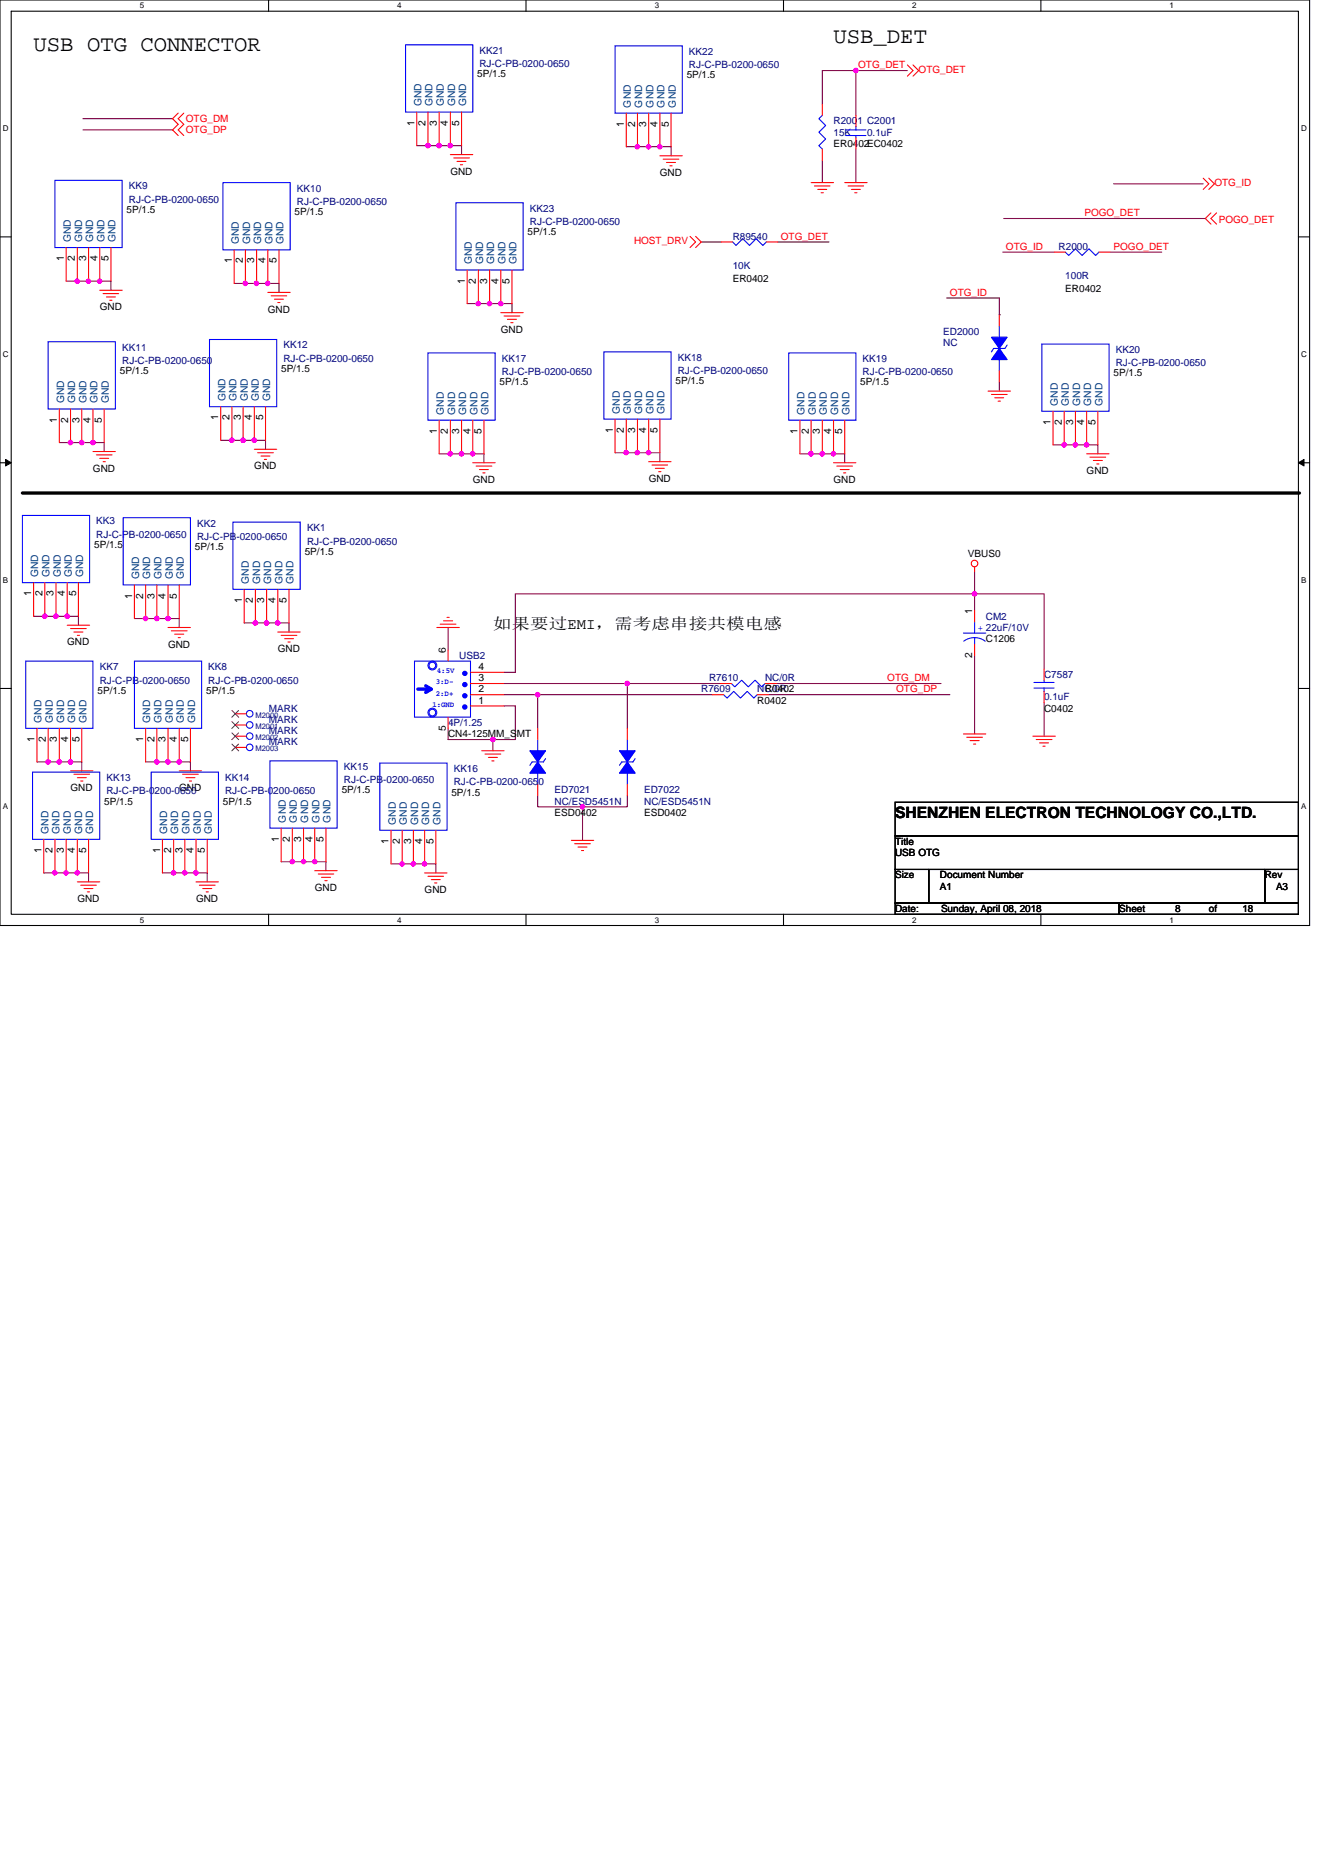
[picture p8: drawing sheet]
<svg xmlns="http://www.w3.org/2000/svg" width="210mm" height="297mm" viewBox="0 0 210 297" stroke-linecap="round" stroke-linejoin="round" font-family="sans-serif">
<path d="M0 0h207.9v146.9h-207.9zM1.8 1.8h204.3v143.3h-204.3z" fill="none" stroke="#000" stroke-width=".17"/>
<g fill="#fff">
<path d="M22.2 .2h.7v1.4h-.7z"/>
<path d="M22.2 145.3h.7v1.4h-.7z"/>
</g>
<path d="M42.6 0v1.8M42.6 145.1v1.8" fill="none" stroke="#000" stroke-width=".17"/>
<g fill="#fff">
<path d="M63.1 .2h.7v1.4h-.7z"/>
<path d="M63.1 145.3h.7v1.4h-.7z"/>
</g>
<path d="M83.5 0v1.8M83.5 145.1v1.8" fill="none" stroke="#000" stroke-width=".17"/>
<g fill="#fff">
<path d="M103.9 .2h.7v1.4h-.7z"/>
<path d="M103.9 145.3h.7v1.4h-.7z"/>
</g>
<path d="M124.4 0v1.8M124.4 145.1v1.8" fill="none" stroke="#000" stroke-width=".17"/>
<g fill="#fff">
<path d="M144.8 .2h.7v1.4h-.7z"/>
<path d="M144.8 145.3h.7v1.4h-.7z"/>
</g>
<path d="M165.2 0v1.8M165.2 145.1v1.8" fill="none" stroke="#000" stroke-width=".17"/>
<g fill="#fff">
<path d="M185.6 .2h.7v1.4h-.7z"/>
<path d="M185.6 145.3h.7v1.4h-.7z"/>
<path d="M.4 19.7h1v1.4h-1z"/>
<path d="M206.5 19.7h.9v1.4h-.9z"/>
<path d="M.4 55.5h1v1.4h-1z"/>
<path d="M206.5 55.5h.9v1.4h-.9z"/>
</g>
<path d="M0 37.6h1.8M206.1 37.6h1.8" fill="none" stroke="#000" stroke-width=".17"/>
<g fill="#fff">
<path d="M.4 91.3h.9v1.5h-.9z"/>
<path d="M206.5 91.3h.9v1.5h-.9z"/>
</g>
<path d="M0 73.4h1.8M206.1 73.4h1.8" fill="none" stroke="#000" stroke-width=".17"/>
<path d="M.9 72.9l.9 .5-.9 .5zM206.1 73.4l.9-.5v1z" fill="#000" stroke="#000" stroke-width=".16"/>
<g fill="#fff">
<path d="M.4 127.1h.9v1.5h-.9z"/>
<path d="M206.5 127.1h.9v1.5h-.9z"/>
</g>
<path d="M0 109.2h1.8M206.1 109.2h1.8M142.1 127.3h64v5.3h-64zM142.1 132.6h64v5.4h-64zM142.1 138h5.3v5.3h-5.3zM147.4 138h53.3v5.3h-53.3zM200.7 138h5.4v5.3h-5.4zM142.1 143.3h35.5v1.8h-35.5zM177.6 143.3h28.5v1.8h-28.5z" fill="none" stroke="#000" stroke-width=".17"/>
<path d="M3.6 78.2h202.6" fill="none" stroke="#000" stroke-width=".53"/>
<g fill="none" stroke="#800040" stroke-width=".17">
<path d="M13.2 18.8h14.2M135.8 11.2h-5.3v5.3M135.8 11.2h8.2M135.8 11.2v7.1M13.2 20.6h14.2M66.1 23.1h7.2v1.4M99.4 23.3h7.1v1.4M111.3 38.4h3.2M123.4 38.4h8.2M130.5 25.4v3.6M135.8 23.6v5.4M159.3 34.7h32"/>
<path d="M176.7 29.2h14.3M10.5 44.6h7.1v1.5M37.2 45h7.1v1.4M74.1 48.2h7.2v1.4M150.2 47.3h8.4v2.7h.2M159.1 40h8.2M176.2 40h8.2M9.4 70.2h7.1v1.4M35 69.9h7.1v1.4M69.7 72h7.1v1.4M97.6 71.8h7.1v1.5M127 72h7.1v1.4"/>
<path d="M158.6 60.6v1.5M167.1 70.6h7.1v1.4M5.3 97.8h7.1v1.4M21.3 98.1h7.1v1.5M38.8 98.8h7.1v1.5M71.1 99.6v3.5M154.7 94.2h-72.9v12.5h-1.8M154.7 94.2h11v12M154.7 90.7v3.5M154.7 94.2v2.7M71.1 115.6v1.7h7.1M78.2 117.3v1.8"/>
<path d="M80 112h1.8v5.3h-3.6M80 110.2h5.3M80 108.5h19.6M85.3 110.2h27.8M85.3 110.2v5.4M99.6 108.5h14.7M99.6 108.5v7.1M122 110.2h28.8M123.2 108.5h26.2M154.7 104v12.5M165.7 111.5v5.3M5.9 120.9h7.1v1.4"/>
<path d="M6.9 138.5h7.2v1.4M23.1 120.9h7.1v1.4M25.8 138.5h7.1v1.4M44.6 136.7h7.1v1.5M62.1 137.1h7.1v1.4M85.3 126.2v1.8h7.2M92.5 128v5.3M99.6 126.2v1.8h-7.1"/>
</g>
<g fill="#f0f" stroke="#f0f" stroke-width=".17">
<circle cx="42.3" cy="98.8" r=".35"/>
<circle cx="40.5" cy="98.8" r=".35"/>
<circle cx="44.1" cy="98.8" r=".35"/>
<circle cx="23.1" cy="98.1" r=".35"/>
<circle cx="24.9" cy="98.1" r=".35"/>
<circle cx="26.7" cy="98.1" r=".35"/>
<circle cx="8.9" cy="97.8" r=".35"/>
<circle cx="7.1" cy="97.8" r=".35"/>
<circle cx="10.7" cy="97.8" r=".35"/>
<circle cx="7.6" cy="120.9" r=".35"/>
<circle cx="9.4" cy="120.9" r=".35"/>
<circle cx="11.2" cy="120.9" r=".35"/>
<circle cx="24.9" cy="120.9" r=".35"/>
<circle cx="28.4" cy="120.9" r=".35"/>
<circle cx="26.7" cy="120.9" r=".35"/>
<circle cx="135.8" cy="11.2" r=".34"/>
<circle cx="78.2" cy="117.3" r=".35"/>
<circle cx="154.7" cy="94.2" r=".35"/>
<circle cx="92.4" cy="128" r=".35"/>
<circle cx="99.6" cy="108.4" r=".35"/>
<circle cx="85.3" cy="110.2" r=".35"/>
<circle cx="12.3" cy="44.6" r=".34"/>
<circle cx="15.8" cy="44.6" r=".34"/>
<circle cx="14" cy="44.6" r=".34"/>
<circle cx="40.7" cy="45" r=".34"/>
<circle cx="38.9" cy="45" r=".34"/>
<circle cx="42.5" cy="45" r=".34"/>
<circle cx="11.2" cy="70.2" r=".35"/>
<circle cx="14.7" cy="70.2" r=".35"/>
<circle cx="13" cy="70.2" r=".35"/>
<circle cx="38.6" cy="69.9" r=".35"/>
<circle cx="36.8" cy="69.9" r=".35"/>
<circle cx="40.4" cy="69.9" r=".35"/>
<circle cx="10.5" cy="138.5" r=".34"/>
<circle cx="8.7" cy="138.5" r=".34"/>
<circle cx="12.3" cy="138.5" r=".34"/>
<circle cx="29.3" cy="138.5" r=".35"/>
<circle cx="27.6" cy="138.5" r=".35"/>
<circle cx="31.1" cy="138.5" r=".35"/>
<circle cx="48.2" cy="136.7" r=".34"/>
<circle cx="46.4" cy="136.7" r=".34"/>
<circle cx="50" cy="136.7" r=".34"/>
<circle cx="65.6" cy="137.1" r=".34"/>
<circle cx="63.8" cy="137.1" r=".34"/>
<circle cx="67.4" cy="137.1" r=".34"/>
<circle cx="71.5" cy="72" r=".35"/>
<circle cx="75" cy="72" r=".35"/>
<circle cx="73.2" cy="72" r=".35"/>
<circle cx="99.4" cy="71.8" r=".34"/>
<circle cx="101.2" cy="71.8" r=".34"/>
<circle cx="102.9" cy="71.8" r=".34"/>
<circle cx="128.7" cy="72" r=".34"/>
<circle cx="132.3" cy="72" r=".34"/>
<circle cx="130.5" cy="72" r=".34"/>
<circle cx="168.9" cy="70.6" r=".35"/>
<circle cx="172.5" cy="70.6" r=".35"/>
<circle cx="170.7" cy="70.6" r=".35"/>
<circle cx="67.9" cy="23.1" r=".35"/>
<circle cx="69.7" cy="23.1" r=".35"/>
<circle cx="71.5" cy="23.1" r=".35"/>
<circle cx="101.2" cy="23.3" r=".34"/>
<circle cx="102.9" cy="23.3" r=".34"/>
<circle cx="104.7" cy="23.3" r=".34"/>
<circle cx="75.9" cy="48.2" r=".35"/>
<circle cx="77.7" cy="48.2" r=".35"/>
<circle cx="79.5" cy="48.2" r=".35"/>
</g>
<g fill="none" stroke="#f00" stroke-width=".17">
<path d="M28.3 17.9l-.9 .9 .9 .9-.9 .9 .9 .9M29.2 17.9l-.9 .9 .9 .9-.9 .9 .9 .9M66.1 17.8v5.3M67.9 17.8v5.3M69.7 17.8v5.3M71.5 17.8v5.3M73.3 17.8v5.3M99.4 17.9v5.4M101.2 17.9v5.4M103 17.9v5.4M104.7 17.9v5.4M106.5 17.9v5.4"/>
<path d="M130.5 16.5v1.8M135.8 18.3v1.8M144 10.3l.9 .9-.9 .9M144.9 10.3l.9 .9-.9 .9M10.5 39.3v5.3M12.3 39.3v5.3M14.1 39.3v5.3M15.8 39.3v5.3M17.6 39.3v5.3M37.2 39.6v5.4M38.9 39.6v5.4M40.7 39.6v5.4"/>
<path d="M42.5 39.6v5.4M44.3 39.6v5.4M71.5 24.5h3.5M72 25.1h2.5M72.5 25.6h1.5M73.1 26.1h.3M104.7 24.7h3.6M105.3 25.3h2.4M105.8 25.8h1.4M106.3 26.3h.4M109.5 37.5l.9 .9-.9 .9M110.4 37.5l.9 .9-.9 .9"/>
<path d="M114.5 38.4h1.8M121.6 38.4h1.8M128.7 29h3.6M129.3 29.5h2.4M129.8 30.1h1.4M130.3 30.6h.4M130.5 23.6v1.8M134.1 29h3.5M134.6 29.5h2.5M135.1 30.1h1.4M135.7 30.6h.3M135.8 21.9v1.7"/>
<path d="M191 28.3l.9 .9-.9 .9M191.9 28.3l.8 .9-.8 .9M192.2 33.8l-.9 .9 .9 .9M193.1 33.8l-.9 .9 .9 .9M15.8 46.1h3.6M16.4 46.6h2.4M16.9 47.1h1.4M17.4 47.6h.4M42.5 46.4h3.6M43 46.9h2.5M43.6 47.5h1.4M44.1 48h.4"/>
<path d="M74.1 42.8v5.4M75.9 42.8v5.4M77.7 42.8v5.4M79.5 49.6h3.5M79.5 42.8v5.4M80 50.1h2.5M80.5 50.7h1.5M81.1 51.2h.3M81.3 42.8v5.4M158.6 50v1.7M158.6 58.8v1.8M167.3 40h1.8"/>
<path d="M174.4 40h1.8M9.4 64.9v5.3M11.2 64.9v5.3M13 64.9v5.3M14.8 71.6h3.5M14.8 64.9v5.3M15.3 72.2h2.5M15.8 72.7h1.5M16.4 73.3h.3M16.5 64.9v5.3M35 64.5v5.4M36.8 64.5v5.4"/>
<path d="M38.6 64.5v5.4M40.4 71.3h3.5M40.4 64.5v5.4M40.9 71.8h2.5M41.4 72.4h1.4M42 72.9h.3M42.1 64.5v5.4M69.7 66.7v5.3M71.5 66.7v5.3M73.3 66.7v5.3M75 66.7v5.3M75 73.4h3.6"/>
<path d="M75.6 74h2.5M76.1 74.5h1.4M76.6 75h.4M76.8 66.7v5.3M97.6 66.5v5.3M99.4 66.5v5.3M101.2 66.5v5.3M103 73.3h3.5M103 66.5v5.3M103.5 73.8h2.5M104 74.3h1.4M104.5 74.8h.4"/>
<path d="M104.7 66.5v5.3M127 66.7v5.3M128.7 66.7v5.3M130.5 66.7v5.3M132.3 73.4h3.5M132.3 66.7v5.3M132.8 74h2.5M133.3 74.5h1.5M133.9 75h.3M134.1 66.7v5.3M156.8 62.1h3.6M157.4 62.6h2.5"/>
<path d="M157.9 63.1h1.4M158.4 63.6h.4M167.1 65.3v5.3M168.9 65.3v5.3M170.7 65.3v5.3M172.5 72h3.5M172.5 65.3v5.3M173 72.5h2.5M173.5 73.1h1.5M174.1 73.6h.3M174.2 65.3v5.3M5.3 92.5v5.3"/>
<path d="M7.1 92.5v5.3M8.9 92.5v5.3M10.7 99.2h3.5M10.7 92.5v5.3M11.2 99.7h2.5M12.4 92.5v5.3M21.3 92.8v5.3M23.1 92.8v5.3M24.9 92.8v5.3M26.7 99.6h3.5M26.7 92.8v5.3M28.4 92.8v5.3"/>
<path d="M38.8 93.5v5.3M40.5 93.5v5.3M42.3 93.5v5.3M44.1 93.5v5.3M45.9 93.5v5.3M69.3 99.6h3.6M69.9 99h2.5M70.4 98.5h1.4M71 98h.3M154.7 90v.7M154.7 96.9v1.8M5.9 115.6v5.3"/>
<path d="M7.6 115.6v5.3M9.4 115.6v5.3M11.2 115.6v5.3M11.7 100.3h1.5M12.3 100.8h.3M13 115.6v5.3M23.1 115.6v5.3M24.9 115.6v5.3M26.7 115.6v5.3M27.2 100.1h2.5M27.7 100.6h1.5M28.3 101.2h.3"/>
<path d="M28.4 115.6v5.3M30.2 115.6v5.3M37.3 113.3h1.8M37.3 116.8h1.8M37.3 115h1.8M37.3 118.6h1.8M44.1 100.3h3.5M44.6 100.8h2.5M45.2 101.3h1.4M45.7 101.9h.4M71.1 113.8v1.8M71.1 103.1v1.8"/>
<path d="M74.7 110.2h5.3M74.7 108.5h5.3M74.7 106.7h5.3M74.7 112h5.3M76.5 119.1h3.5M77 119.7h2.5M85.3 115.6v1.7M99.6 115.6v1.7M113.1 110.2h1.8M114.3 108.5h1.8M120.2 110.2h1.8M121.4 108.5h1.8"/>
<path d="M152.9 116.5h3.6M153.4 117h2.5M154 117.5h1.4M154.5 118.1h.4M154.7 102.2v1.8M163.9 116.8h3.6M164.5 117.3h2.5M165 117.9h1.4M165.5 118.4h.4M165.7 106.2v1.7M165.7 109.7v1.8M6.9 133.2v5.3"/>
<path d="M8.7 133.2v5.3M10.5 133.2v5.3M11.2 122.3h3.6M11.7 122.9h2.5M12.3 139.9h3.5M12.3 133.2v5.3M12.3 123.4h1.4M12.8 123.9h.4M14.1 133.2v5.3M25.8 133.2v5.3M27.6 133.2v5.3M28.4 122.3h3.6"/>
<path d="M29 122.9h2.5M29.3 133.2v5.3M29.5 123.4h1.4M30.1 123.9h.3M31.1 139.9h3.6M31.1 133.2v5.3M32.9 133.2v5.3M44.6 131.4v5.3M46.4 131.4v5.3M48.2 131.4v5.3M50 138.2h3.5M50 131.4v5.3"/>
<path d="M50.5 138.7h2.5M51 139.2h1.5M51.6 139.7h.3M51.7 131.4v5.3M62.1 131.7v5.4M63.8 131.7v5.4M65.6 131.7v5.4M67.4 138.5h3.6M67.4 131.7v5.4M67.9 139h2.5M68.5 139.6h1.4M69.2 131.7v5.4"/>
<path d="M77.5 120.2h1.5M78.1 120.7h.3M85.3 124.5v1.7M90.7 133.3h3.5M91.2 133.9h2.5M91.7 134.4h1.5M92.3 135h.3M99.6 124.5v1.7M12.8 140.5h2.5M13.3 141h1.5M13.9 141.5h.3M31.6 140.5h2.5"/>
<path d="M32.2 141h1.4M32.7 141.5h.4M69 140.1h.3"/>
<circle cx="154.7" cy="89.4" r=".52"/>
</g>
<g fill="none" stroke="#00f" stroke-width=".17">
<path d="M64.4 7.1h10.6v10.7h-10.6zM97.6 7.3h10.7v10.6h-10.7zM130.5 18.3l-.5 .5 1 1.1-1 1.1 1 1.1-1 1 .5 .5M130.5 18.3h.1M8.7 28.6h10.7v10.7h-10.7zM35.4 29h10.7v10.6h-10.7zM72.4 32.2h10.6v10.6h-10.6zM116.3 38.4l.5 .5 1.1-1 1.1 1 1-1 1.1 1 .5-.5M116.3 38.4h.1M121.6 38.4h.1M130.5 23.6h.1M134.2 20.6h3.2"/>
<path d="M134.2 21.5h3.2M135.8 21.5v.4M135.8 20.1v.5M7.6 54.2h10.7v10.7h-10.7zM33.3 53.9h10.6v10.6h-10.6zM67.9 56h10.7v10.7h-10.7zM95.8 55.8h10.7v10.7h-10.7zM125.2 56h10.6v10.7h-10.6zM158.6 51.7v1.8M158.6 57.1v1.7M159.9 54.8l-.4 .5h-1.8l-.3 .5M165.4 54.6h10.6v10.7h-10.6z"/>
<path d="M169.1 40l.5 .5 1.1-1 1 1 1.1-1 1.1 1 .5-.5M169.1 40h.1M174.4 40h.1M3.6 81.8h10.6v10.7h-10.6zM19.6 82.1h10.6v10.7h-10.6zM37 82.8h10.6v10.7h-10.6zM154.7 98.7v1.8M4.1 104.9h10.7v10.7h-10.7zM21.3 104.9h10.7v10.7h-10.7zM65.8 104.9h8.9v8.9h-8.9zM85.3 117.3v1.8M99.6 117.3v1.8"/>
<path d="M114.9 110.2l.5 .6 1.1-1.1 1 1.1 1.1-1.1 1.1 1.1 .5-.6M116.1 108.5l.5 .5 1.1-1.1 1.1 1.1 1-1.1 1.1 1.1 .5-.5M152.9 100.5h3.6M153 101.7a2.86 2.86 0 0 1 3.4 0M154.7 101.2v1M164.1 109.2h3.2M164.1 108.3h3.2M165.7 107.9v.4M165.7 109.2v.5M5.2 122.5h10.6v10.7h-10.6zM24 122.5h10.7v10.7h-10.7zM42.8 120.7h10.7v10.7h-10.7z"/>
<path d="M60.3 121.1h10.7v10.6h-10.7zM85.3 122.7v1.8M86.6 120.4l-.4 .5h-1.7l-.4 .5M99.6 122.7v1.8M100.8 120.4l-.3 .5h-1.8l-.4 .5"/>
<circle cx="39.6" cy="115" r=".52"/>
<circle cx="39.6" cy="118.6" r=".52"/>
<circle cx="39.6" cy="116.8" r=".52"/>
<circle cx="39.6" cy="113.3" r=".52"/>
<circle cx="68.6" cy="113.1" r=".7"/>
<circle cx="68.6" cy="105.6" r=".7"/>
<circle cx="68.6" cy="113.1" r=".53"/>
<circle cx="68.6" cy="105.6" r=".53"/>
</g>
<path d="M36.8 112.7l1.1 1.1M36.8 116.3l1.1 1.1M36.8 114.5l1.1 1.1M36.8 118.1l1.1 1M37.9 112.7l-1.1 1.1M37.9 116.3l-1.1 1.1M37.9 114.5l-1.1 1.1M37.9 118.1l-1.1 1" fill="none" stroke="#804000" stroke-width=".16"/>
<g fill="#00f" stroke="#00f" stroke-width=".17">
<path d="M98.3 119.1h2.5l-1.2 1.8z" fill-rule="evenodd"/>
<path d="M99.6 120.9l1.2 1.8h-2.5z" fill-rule="evenodd"/>
<path d="M84.1 119.1h2.5l-1.3 1.8z" fill-rule="evenodd"/>
<path d="M85.3 120.9l1.3 1.8h-2.5z" fill-rule="evenodd"/>
<path d="M157.4 53.5h2.5l-1.3 1.8z" fill-rule="evenodd"/>
<path d="M158.6 55.3l1.3 1.8h-2.5z" fill-rule="evenodd"/>
<circle cx="73.8" cy="108.6" r=".35"/>
<circle cx="73.8" cy="112.2" r=".35"/>
<circle cx="73.8" cy="110.4" r=".35"/>
<circle cx="73.8" cy="106.8" r=".35"/>
</g>
<path d="M66.3 109.3h2.2l-.9 .6M67.6 108.8l.9 .5" fill="none" stroke="#00f" stroke-width=".53"/>
<g font-size="3.5">
<text x="5.3" y="8.1">USB OTG CONNECTOR</text>
<text x="132.3" y="6.9">USB_DET</text>
</g>
<g font-size="2.5">
<text x="78.2" y="99.8">如果要过EMI，需考虑串接共模电感</text>
<text x="142.1" y="129.8">SHENZHEN ELECTRON TECHNOLOGY CO.,LTD.</text>
</g>
<g font-size="1.6" fill="#000080">
<text x="76.1" y="8.5">KK21</text>
<text x="76.1" y="10.7">RJ-C-PB-0200-0650</text>
<text x="109.3" y="8.7">KK22</text>
<text x="109.3" y="10.8">RJ-C-PB-0200-0650</text>
<text x="132.3" y="19.7">R2001 C2001</text>
<text x="132.3" y="21.5">15K</text>
<text x="137.6" y="21.5">0.1uF</text>
<text x="20.4" y="30">KK9</text>
<text x="20.4" y="32.2">RJ-C-PB-0200-0650</text>
<text x="47.1" y="30.4">KK10</text>
<text x="47.1" y="32.5">RJ-C-PB-0200-0650</text>
<text x="84.1" y="33.6">KK23</text>
<text x="84.1" y="35.7">RJ-C-PB-0200-0650</text>
<text x="116.3" y="38">R89540</text>
<text x="168" y="39.6">R2000</text>
<text x="116.3" y="42.7">10K</text>
<text x="169.1" y="44.3">100R</text>
<text x="149.7" y="53.1">ED2000</text>
<text x="19.4" y="55.6">KK11</text>
<text x="19.4" y="57.8">RJ-C-PB-0200-0650</text>
<text x="45" y="55.3">KK12</text>
<text x="45" y="57.4">RJ-C-PB-0200-0650</text>
<text x="79.7" y="57.4">KK17</text>
<text x="79.7" y="59.6">RJ-C-PB-0200-0650</text>
<text x="107.6" y="57.3">KK18</text>
<text x="107.6" y="59.4">RJ-C-PB-0200-0650</text>
<text x="136.9" y="57.4">KK19</text>
<text x="136.9" y="59.6">RJ-C-PB-0200-0650</text>
<text x="149.7" y="54.9">NC</text>
<text x="177.1" y="56">KK20</text>
<text x="177.1" y="58.1">RJ-C-PB-0200-0650</text>
<text x="15.3" y="83.2">KK3</text>
<text x="31.3" y="83.6">KK2</text>
<text x="15.3" y="85.3">RJ-C-PB-0200-0650</text>
<text x="31.3" y="85.7">RJ-C-PB-0200-0650</text>
<text x="48.7" y="84.3">KK1</text>
<text x="48.7" y="86.4">RJ-C-PB-0200-0650</text>
<text x="156.5" y="98.3">CM2</text>
<text x="15.8" y="106.3">KK7</text>
<text x="33.1" y="106.3">KK8</text>
<text x="72.9" y="104.5">USB2</text>
<text x="165.7" y="107.6">C7587</text>
<text x="15.8" y="108.5">RJ-C-PB-0200-0650</text>
<text x="33.1" y="108.5">RJ-C-PB-0200-0650</text>
<text x="42.7" y="112.9">MARK</text>
<text x="111.3" y="109.9">R7609</text>
<text x="112.5" y="108.1">R7610</text>
<text x="120.2" y="109.9">NC/0R</text>
<text x="121.4" y="108.1">NC/0R</text>
<text x="165.7" y="111.1">0.1uF</text>
<text x="42.7" y="116.5">MARK</text>
<text x="42.7" y="114.7">MARK</text>
<text x="42.7" y="118.2">MARK</text>
<text x="71.1" y="115.2">4P/1.25</text>
<text x="16.9" y="123.9">KK13</text>
<text x="35.7" y="123.9">KK14</text>
<text x="54.6" y="122.2">KK15</text>
<text x="54.6" y="124.3">RJ-C-PB-0200-0650</text>
<text x="72" y="122.5">KK16</text>
<text x="72" y="124.6">RJ-C-PB-0200-0650</text>
<text x="88" y="125.9">ED7021</text>
<text x="102.2" y="125.9">ED7022</text>
<text x="16.9" y="126">RJ-C-PB-0200-0650</text>
<text x="35.7" y="126">RJ-C-PB-0200-0650</text>
<text x="88" y="127.7">NC/ESD5451N</text>
<text x="102.2" y="127.7">NC/ESD5451N</text>
</g>
<g font-size="1.6" fill="#f00">
<text x="136.2" y="10.8">OTG_DET</text>
<text x="145.8" y="11.6">OTG_DET</text>
<text x="29.5" y="19.4">OTG_DM</text>
<text x="29.5" y="21.1">OTG_DP</text>
<text x="192.7" y="29.5">OTG_ID</text>
<text x="172.1" y="34.3">POGO_DET</text>
<text x="193.4" y="35.4">POGO_DET</text>
<text x="100.6" y="38.8">HOST_DRV</text>
<text x="123.9" y="38">OTG_DET</text>
<text x="159.7" y="39.6">OTG_ID</text>
<text x="176.7" y="39.6">POGO_DET</text>
<text x="150.8" y="46.9">OTG_ID</text>
<text x="140.8" y="108.1">OTG_DM</text>
<text x="142.2" y="109.9">OTG_DP</text>
</g>
<g font-size="1.6" fill="#004080">
<text x="66.9" y="16.9" transform="rotate(-90 66.9 16.9)">GND</text>
<text x="68.7" y="16.9" transform="rotate(-90 68.7 16.9)">GND</text>
<text x="70.4" y="16.9" transform="rotate(-90 70.4 16.9)">GND</text>
<text x="72.2" y="16.9" transform="rotate(-90 72.2 16.9)">GND</text>
<text x="74" y="16.9" transform="rotate(-90 74 16.9)">GND</text>
<text x="100.1" y="17.1" transform="rotate(-90 100.1 17.1)">GND</text>
<text x="101.9" y="17.1" transform="rotate(-90 101.9 17.1)">GND</text>
<text x="103.7" y="17.1" transform="rotate(-90 103.7 17.1)">GND</text>
<text x="105.5" y="17.1" transform="rotate(-90 105.5 17.1)">GND</text>
<text x="107.3" y="17.1" transform="rotate(-90 107.3 17.1)">GND</text>
<text x="11.2" y="38.4" transform="rotate(-90 11.2 38.4)">GND</text>
<text x="13" y="38.4" transform="rotate(-90 13 38.4)">GND</text>
<text x="14.8" y="38.4" transform="rotate(-90 14.8 38.4)">GND</text>
<text x="16.6" y="38.4" transform="rotate(-90 16.6 38.4)">GND</text>
<text x="18.4" y="38.4" transform="rotate(-90 18.4 38.4)">GND</text>
<text x="37.9" y="38.8" transform="rotate(-90 37.9 38.8)">GND</text>
<text x="39.7" y="38.8" transform="rotate(-90 39.7 38.8)">GND</text>
<text x="41.5" y="38.8" transform="rotate(-90 41.5 38.8)">GND</text>
<text x="43.2" y="38.8" transform="rotate(-90 43.2 38.8)">GND</text>
<text x="45" y="38.8" transform="rotate(-90 45 38.8)">GND</text>
<text x="74.9" y="42" transform="rotate(-90 74.9 42)">GND</text>
<text x="76.7" y="42" transform="rotate(-90 76.7 42)">GND</text>
<text x="78.4" y="42" transform="rotate(-90 78.4 42)">GND</text>
<text x="80.2" y="42" transform="rotate(-90 80.2 42)">GND</text>
<text x="82" y="42" transform="rotate(-90 82 42)">GND</text>
<text x="10.2" y="64" transform="rotate(-90 10.2 64)">GND</text>
<text x="11.9" y="64" transform="rotate(-90 11.9 64)">GND</text>
<text x="13.7" y="64" transform="rotate(-90 13.7 64)">GND</text>
<text x="15.5" y="64" transform="rotate(-90 15.5 64)">GND</text>
<text x="17.3" y="64" transform="rotate(-90 17.3 64)">GND</text>
<text x="35.8" y="63.6" transform="rotate(-90 35.8 63.6)">GND</text>
<text x="37.5" y="63.6" transform="rotate(-90 37.5 63.6)">GND</text>
<text x="39.3" y="63.6" transform="rotate(-90 39.3 63.6)">GND</text>
<text x="41.1" y="63.6" transform="rotate(-90 41.1 63.6)">GND</text>
<text x="42.9" y="63.6" transform="rotate(-90 42.9 63.6)">GND</text>
<text x="70.4" y="65.8" transform="rotate(-90 70.4 65.8)">GND</text>
<text x="72.2" y="65.8" transform="rotate(-90 72.2 65.8)">GND</text>
<text x="74" y="65.8" transform="rotate(-90 74 65.8)">GND</text>
<text x="75.8" y="65.8" transform="rotate(-90 75.8 65.8)">GND</text>
<text x="77.6" y="65.8" transform="rotate(-90 77.6 65.8)">GND</text>
<text x="98.4" y="65.6" transform="rotate(-90 98.4 65.6)">GND</text>
<text x="100.1" y="65.6" transform="rotate(-90 100.1 65.6)">GND</text>
<text x="101.9" y="65.6" transform="rotate(-90 101.9 65.6)">GND</text>
<text x="103.7" y="65.6" transform="rotate(-90 103.7 65.6)">GND</text>
<text x="105.5" y="65.6" transform="rotate(-90 105.5 65.6)">GND</text>
<text x="127.7" y="65.8" transform="rotate(-90 127.7 65.8)">GND</text>
<text x="129.5" y="65.8" transform="rotate(-90 129.5 65.8)">GND</text>
<text x="131.3" y="65.8" transform="rotate(-90 131.3 65.8)">GND</text>
<text x="133" y="65.8" transform="rotate(-90 133 65.8)">GND</text>
<text x="134.8" y="65.8" transform="rotate(-90 134.8 65.8)">GND</text>
<text x="167.9" y="64.4" transform="rotate(-90 167.9 64.4)">GND</text>
<text x="169.7" y="64.4" transform="rotate(-90 169.7 64.4)">GND</text>
<text x="171.4" y="64.4" transform="rotate(-90 171.4 64.4)">GND</text>
<text x="173.2" y="64.4" transform="rotate(-90 173.2 64.4)">GND</text>
<text x="175" y="64.4" transform="rotate(-90 175 64.4)">GND</text>
<text x="6.1" y="91.6" transform="rotate(-90 6.1 91.6)">GND</text>
<text x="7.9" y="91.6" transform="rotate(-90 7.9 91.6)">GND</text>
<text x="9.6" y="91.6" transform="rotate(-90 9.6 91.6)">GND</text>
<text x="11.4" y="91.6" transform="rotate(-90 11.4 91.6)">GND</text>
<text x="13.2" y="91.6" transform="rotate(-90 13.2 91.6)">GND</text>
<text x="22.1" y="91.9" transform="rotate(-90 22.1 91.9)">GND</text>
<text x="23.9" y="91.9" transform="rotate(-90 23.9 91.9)">GND</text>
<text x="25.6" y="91.9" transform="rotate(-90 25.6 91.9)">GND</text>
<text x="27.4" y="91.9" transform="rotate(-90 27.4 91.9)">GND</text>
<text x="29.2" y="91.9" transform="rotate(-90 29.2 91.9)">GND</text>
<text x="39.5" y="92.6" transform="rotate(-90 39.5 92.6)">GND</text>
<text x="41.3" y="92.6" transform="rotate(-90 41.3 92.6)">GND</text>
<text x="43.1" y="92.6" transform="rotate(-90 43.1 92.6)">GND</text>
<text x="44.8" y="92.6" transform="rotate(-90 44.8 92.6)">GND</text>
<text x="46.6" y="92.6" transform="rotate(-90 46.6 92.6)">GND</text>
<text x="6.6" y="114.7" transform="rotate(-90 6.6 114.7)">GND</text>
<text x="8.4" y="114.7" transform="rotate(-90 8.4 114.7)">GND</text>
<text x="10.2" y="114.7" transform="rotate(-90 10.2 114.7)">GND</text>
<text x="11.9" y="114.7" transform="rotate(-90 11.9 114.7)">GND</text>
<text x="13.7" y="114.7" transform="rotate(-90 13.7 114.7)">GND</text>
<text x="23.9" y="114.7" transform="rotate(-90 23.9 114.7)">GND</text>
<text x="25.6" y="114.7" transform="rotate(-90 25.6 114.7)">GND</text>
<text x="27.4" y="114.7" transform="rotate(-90 27.4 114.7)">GND</text>
<text x="29.2" y="114.7" transform="rotate(-90 29.2 114.7)">GND</text>
<text x="31" y="114.7" transform="rotate(-90 31 114.7)">GND</text>
<text x="45.4" y="130.5" transform="rotate(-90 45.4 130.5)">GND</text>
<text x="47.1" y="130.5" transform="rotate(-90 47.1 130.5)">GND</text>
<text x="48.9" y="130.5" transform="rotate(-90 48.9 130.5)">GND</text>
<text x="50.7" y="130.5" transform="rotate(-90 50.7 130.5)">GND</text>
<text x="52.5" y="130.5" transform="rotate(-90 52.5 130.5)">GND</text>
<text x="62.8" y="130.9" transform="rotate(-90 62.8 130.9)">GND</text>
<text x="64.6" y="130.9" transform="rotate(-90 64.6 130.9)">GND</text>
<text x="66.4" y="130.9" transform="rotate(-90 66.4 130.9)">GND</text>
<text x="68.1" y="130.9" transform="rotate(-90 68.1 130.9)">GND</text>
<text x="69.9" y="130.9" transform="rotate(-90 69.9 130.9)">GND</text>
<text x="7.7" y="132.3" transform="rotate(-90 7.7 132.3)">GND</text>
<text x="9.5" y="132.3" transform="rotate(-90 9.5 132.3)">GND</text>
<text x="11.2" y="132.3" transform="rotate(-90 11.2 132.3)">GND</text>
<text x="13" y="132.3" transform="rotate(-90 13 132.3)">GND</text>
<text x="14.8" y="132.3" transform="rotate(-90 14.8 132.3)">GND</text>
<text x="26.5" y="132.3" transform="rotate(-90 26.5 132.3)">GND</text>
<text x="28.3" y="132.3" transform="rotate(-90 28.3 132.3)">GND</text>
<text x="30.1" y="132.3" transform="rotate(-90 30.1 132.3)">GND</text>
<text x="31.9" y="132.3" transform="rotate(-90 31.9 132.3)">GND</text>
<text x="33.6" y="132.3" transform="rotate(-90 33.6 132.3)">GND</text>
</g>
<g font-size="1.6">
<text x="75.7" y="12.3">5P/1.5</text>
<text x="109" y="12.4">5P/1.5</text>
<text x="65.8" y="19.9" transform="rotate(-90 65.8 19.9)">1</text>
<text x="67.5" y="19.9" transform="rotate(-90 67.5 19.9)">2</text>
<text x="69.3" y="19.9" transform="rotate(-90 69.3 19.9)">3</text>
<text x="71.1" y="19.9" transform="rotate(-90 71.1 19.9)">4</text>
<text x="72.9" y="19.9" transform="rotate(-90 72.9 19.9)">5</text>
<text x="99" y="20.1" transform="rotate(-90 99 20.1)">1</text>
<text x="100.8" y="20.1" transform="rotate(-90 100.8 20.1)">2</text>
<text x="102.6" y="20.1" transform="rotate(-90 102.6 20.1)">3</text>
<text x="104.4" y="20.1" transform="rotate(-90 104.4 20.1)">4</text>
<text x="106.1" y="20.1" transform="rotate(-90 106.1 20.1)">5</text>
<text x="132.3" y="23.3">ER0402EC0402</text>
<text x="71.5" y="27.7">GND</text>
<text x="104.7" y="27.9">GND</text>
<text x="20.1" y="33.8">5P/1.5</text>
<text x="46.8" y="34.1">5P/1.5</text>
<text x="10.1" y="41.4" transform="rotate(-90 10.1 41.4)">1</text>
<text x="11.9" y="41.4" transform="rotate(-90 11.9 41.4)">2</text>
<text x="13.7" y="41.4" transform="rotate(-90 13.7 41.4)">3</text>
<text x="15.5" y="41.4" transform="rotate(-90 15.5 41.4)">4</text>
<text x="17.2" y="41.4" transform="rotate(-90 17.2 41.4)">5</text>
<text x="36.8" y="41.8" transform="rotate(-90 36.8 41.8)">1</text>
<text x="38.6" y="41.8" transform="rotate(-90 38.6 41.8)">2</text>
<text x="40.3" y="41.8" transform="rotate(-90 40.3 41.8)">3</text>
<text x="42.1" y="41.8" transform="rotate(-90 42.1 41.8)">4</text>
<text x="43.9" y="41.8" transform="rotate(-90 43.9 41.8)">5</text>
<text x="83.7" y="37.3">5P/1.5</text>
<text x="73.8" y="45" transform="rotate(-90 73.8 45)">1</text>
<text x="75.5" y="45" transform="rotate(-90 75.5 45)">2</text>
<text x="77.3" y="45" transform="rotate(-90 77.3 45)">3</text>
<text x="79.1" y="45" transform="rotate(-90 79.1 45)">4</text>
<text x="80.9" y="45" transform="rotate(-90 80.9 45)">5</text>
<text x="116.3" y="44.8">ER0402</text>
<text x="169.1" y="46.4">ER0402</text>
<text x="15.8" y="49.3">GND</text>
<text x="42.5" y="49.6">GND</text>
<text x="79.5" y="52.8">GND</text>
<text x="19" y="59.4">5P/1.5</text>
<text x="44.6" y="59">5P/1.5</text>
<text x="176.7" y="59.7">5P/1.5</text>
<text x="79.3" y="61.2">5P/1.5</text>
<text x="107.2" y="61">5P/1.5</text>
<text x="136.5" y="61.2">5P/1.5</text>
<text x="9" y="67.1" transform="rotate(-90 9 67.1)">1</text>
<text x="10.8" y="67.1" transform="rotate(-90 10.8 67.1)">2</text>
<text x="12.6" y="67.1" transform="rotate(-90 12.6 67.1)">3</text>
<text x="14.4" y="67.1" transform="rotate(-90 14.4 67.1)">4</text>
<text x="16.2" y="67.1" transform="rotate(-90 16.2 67.1)">5</text>
<text x="34.6" y="66.7" transform="rotate(-90 34.6 66.7)">1</text>
<text x="36.4" y="66.7" transform="rotate(-90 36.4 66.7)">2</text>
<text x="38.2" y="66.7" transform="rotate(-90 38.2 66.7)">3</text>
<text x="40" y="66.7" transform="rotate(-90 40 66.7)">4</text>
<text x="41.8" y="66.7" transform="rotate(-90 41.8 66.7)">5</text>
<text x="69.3" y="68.8" transform="rotate(-90 69.3 68.8)">1</text>
<text x="71.1" y="68.8" transform="rotate(-90 71.1 68.8)">2</text>
<text x="72.9" y="68.8" transform="rotate(-90 72.9 68.8)">3</text>
<text x="74.7" y="68.8" transform="rotate(-90 74.7 68.8)">4</text>
<text x="76.4" y="68.8" transform="rotate(-90 76.4 68.8)">5</text>
<text x="97.2" y="68.7" transform="rotate(-90 97.2 68.7)">1</text>
<text x="99" y="68.7" transform="rotate(-90 99 68.7)">2</text>
<text x="100.8" y="68.7" transform="rotate(-90 100.8 68.7)">3</text>
<text x="102.6" y="68.7" transform="rotate(-90 102.6 68.7)">4</text>
<text x="104.4" y="68.7" transform="rotate(-90 104.4 68.7)">5</text>
<text x="126.6" y="68.8" transform="rotate(-90 126.6 68.8)">1</text>
<text x="128.4" y="68.8" transform="rotate(-90 128.4 68.8)">2</text>
<text x="130.1" y="68.8" transform="rotate(-90 130.1 68.8)">3</text>
<text x="131.9" y="68.8" transform="rotate(-90 131.9 68.8)">4</text>
<text x="133.7" y="68.8" transform="rotate(-90 133.7 68.8)">5</text>
<text x="166.8" y="67.4" transform="rotate(-90 166.8 67.4)">1</text>
<text x="168.5" y="67.4" transform="rotate(-90 168.5 67.4)">2</text>
<text x="170.3" y="67.4" transform="rotate(-90 170.3 67.4)">3</text>
<text x="172.1" y="67.4" transform="rotate(-90 172.1 67.4)">4</text>
<text x="173.9" y="67.4" transform="rotate(-90 173.9 67.4)">5</text>
<text x="14.8" y="74.8">GND</text>
<text x="40.4" y="74.5">GND</text>
<text x="75" y="76.6">GND</text>
<text x="103" y="76.5">GND</text>
<text x="132.3" y="76.6">GND</text>
<text x="172.5" y="75.2">GND</text>
<text x="14.9" y="86.9">5P/1.5</text>
<text x="30.9" y="87.3">5P/1.5</text>
<text x="48.4" y="88">5P/1.5</text>
<text x="153.6" y="88.4">VBUS0</text>
<text x="5" y="94.6" transform="rotate(-90 5 94.6)">1</text>
<text x="6.7" y="94.6" transform="rotate(-90 6.7 94.6)">2</text>
<text x="8.5" y="94.6" transform="rotate(-90 8.5 94.6)">3</text>
<text x="10.3" y="94.6" transform="rotate(-90 10.3 94.6)">4</text>
<text x="12.1" y="94.6" transform="rotate(-90 12.1 94.6)">5</text>
<text x="21" y="95" transform="rotate(-90 21 95)">1</text>
<text x="22.7" y="95" transform="rotate(-90 22.7 95)">2</text>
<text x="24.5" y="95" transform="rotate(-90 24.5 95)">3</text>
<text x="26.3" y="95" transform="rotate(-90 26.3 95)">4</text>
<text x="28.1" y="95" transform="rotate(-90 28.1 95)">5</text>
<text x="38.4" y="95.7" transform="rotate(-90 38.4 95.7)">1</text>
<text x="40.2" y="95.7" transform="rotate(-90 40.2 95.7)">2</text>
<text x="41.9" y="95.7" transform="rotate(-90 41.9 95.7)">3</text>
<text x="43.7" y="95.7" transform="rotate(-90 43.7 95.7)">4</text>
<text x="45.5" y="95.7" transform="rotate(-90 45.5 95.7)">5</text>
<text x="154.3" y="97.4" transform="rotate(-90 154.3 97.4)">1</text>
<text x="156.5" y="101.9">C1206</text>
<text x="10.7" y="102.4">GND</text>
<text x="26.7" y="102.8">GND</text>
<text x="44.1" y="103.5">GND</text>
<text x="70.7" y="103.7" transform="rotate(-90 70.7 103.7)">6</text>
<text x="75.9" y="106.3">4</text>
<text x="154.3" y="104.4" transform="rotate(-90 154.3 104.4)">2</text>
<text x="15.5" y="110">5P/1.5</text>
<text x="32.7" y="110">5P/1.5</text>
<text x="75.9" y="109.9">2</text>
<text x="75.9" y="108.1">3</text>
<text x="75.9" y="111.6">1</text>
<text x="120.2" y="111.7">R0402</text>
<text x="121.4" y="109.9">R0402</text>
<text x="165.7" y="112.9">C0402</text>
<text x="5.5" y="117.7" transform="rotate(-90 5.5 117.7)">1</text>
<text x="7.3" y="117.7" transform="rotate(-90 7.3 117.7)">2</text>
<text x="9" y="117.7" transform="rotate(-90 9 117.7)">3</text>
<text x="10.8" y="117.7" transform="rotate(-90 10.8 117.7)">4</text>
<text x="12.6" y="117.7" transform="rotate(-90 12.6 117.7)">5</text>
<text x="22.7" y="117.7" transform="rotate(-90 22.7 117.7)">1</text>
<text x="24.5" y="117.7" transform="rotate(-90 24.5 117.7)">2</text>
<text x="26.3" y="117.7" transform="rotate(-90 26.3 117.7)">3</text>
<text x="28.1" y="117.7" transform="rotate(-90 28.1 117.7)">4</text>
<text x="29.8" y="117.7" transform="rotate(-90 29.8 117.7)">5</text>
<text x="70.7" y="116" transform="rotate(-90 70.7 116)">5</text>
<text x="71.1" y="117">CN4-125MM_SMT</text>
<text x="11.2" y="125.5">GND</text>
<text x="28.4" y="125.5">GND</text>
<text x="54.2" y="125.9">5P/1.5</text>
<text x="16.5" y="127.7">5P/1.5</text>
<text x="35.4" y="127.7">5P/1.5</text>
<text x="71.6" y="126.2">5P/1.5</text>
<text x="88" y="129.4">ESD0402</text>
<text x="102.2" y="129.4">ESD0402</text>
<text x="6.6" y="135.3" transform="rotate(-90 6.6 135.3)">1</text>
<text x="8.3" y="135.3" transform="rotate(-90 8.3 135.3)">2</text>
<text x="10.1" y="135.3" transform="rotate(-90 10.1 135.3)">3</text>
<text x="11.9" y="135.3" transform="rotate(-90 11.9 135.3)">4</text>
<text x="13.7" y="135.3" transform="rotate(-90 13.7 135.3)">5</text>
<text x="25.4" y="135.3" transform="rotate(-90 25.4 135.3)">1</text>
<text x="27.2" y="135.3" transform="rotate(-90 27.2 135.3)">2</text>
<text x="29" y="135.3" transform="rotate(-90 29 135.3)">3</text>
<text x="30.7" y="135.3" transform="rotate(-90 30.7 135.3)">4</text>
<text x="32.5" y="135.3" transform="rotate(-90 32.5 135.3)">5</text>
<text x="44.2" y="133.6" transform="rotate(-90 44.2 133.6)">1</text>
<text x="46" y="133.6" transform="rotate(-90 46 133.6)">2</text>
<text x="47.8" y="133.6" transform="rotate(-90 47.8 133.6)">3</text>
<text x="49.6" y="133.6" transform="rotate(-90 49.6 133.6)">4</text>
<text x="51.4" y="133.6" transform="rotate(-90 51.4 133.6)">5</text>
<text x="61.7" y="133.9" transform="rotate(-90 61.7 133.9)">1</text>
<text x="63.5" y="133.9" transform="rotate(-90 63.5 133.9)">2</text>
<text x="65.2" y="133.9" transform="rotate(-90 65.2 133.9)">3</text>
<text x="67" y="133.9" transform="rotate(-90 67 133.9)">4</text>
<text x="68.8" y="133.9" transform="rotate(-90 68.8 133.9)">5</text>
<text x="142.1" y="134">Title</text>
<text x="142.1" y="135.8">USB OTG</text>
<text x="12.3" y="143.1">GND</text>
<text x="31.1" y="143.1">GND</text>
<text x="50" y="141.4">GND</text>
<text x="67.4" y="141.7">GND</text>
<text x="142.1" y="139.4">Size</text>
<text x="149.2" y="139.4">Document Number</text>
<text x="149.2" y="141.2">A1</text>
<text x="200.7" y="139.4">Rev</text>
<text x="202.5" y="141.2">A3</text>
<text x="142.1" y="144.7">Date:</text>
<text x="149.4" y="144.7">Sunday, April 08, 2018</text>
<text x="177.6" y="144.7">Sheet</text>
<text x="186.5" y="144.7">8</text>
<text x="191.9" y="144.7">of</text>
<text x="197.2" y="144.7">18</text>
</g>
<text font-size="1.6" fill="#00f" x="155.2" y="100.1">+ 22uF/10V</text>
<g font-size="1.3">
<text x="22.2" y="1.3">5</text>
<text x="63.1" y="1.3">4</text>
<text x="103.9" y="1.3">3</text>
<text x="144.8" y="1.3">2</text>
<text x="185.6" y="1.3">1</text>
<text x=".4" y="20.8">D</text>
<text x="206.5" y="20.8">D</text>
<text x=".4" y="56.6">C</text>
<text x="206.5" y="56.6">C</text>
<text x=".4" y="92.5">B</text>
<text x="206.5" y="92.5">B</text>
<text x=".4" y="128.3">A</text>
<text x="206.5" y="128.3">A</text>
<text x="22.2" y="146.4">5</text>
<text x="63.1" y="146.4">4</text>
<text x="103.9" y="146.4">3</text>
<text x="144.8" y="146.4">2</text>
<text x="185.6" y="146.4">1</text>
</g>
<g font-size="1.2" fill="#00f">
<text x="69.3" y="106.8">4:5V</text>
<text x="68.6" y="112.1">1:GND</text>
<text x="69.2" y="108.6">3:D-</text>
<text x="69.2" y="110.5">2:D+</text>
</g>
<g font-size="1.2" fill="#000080">
<text x="40.5" y="113.9">M2000</text>
<text x="40.5" y="117.4">M2002</text>
<text x="40.5" y="115.6">M2001</text>
<text x="40.5" y="119.2">M2003</text>
</g>
</svg>
